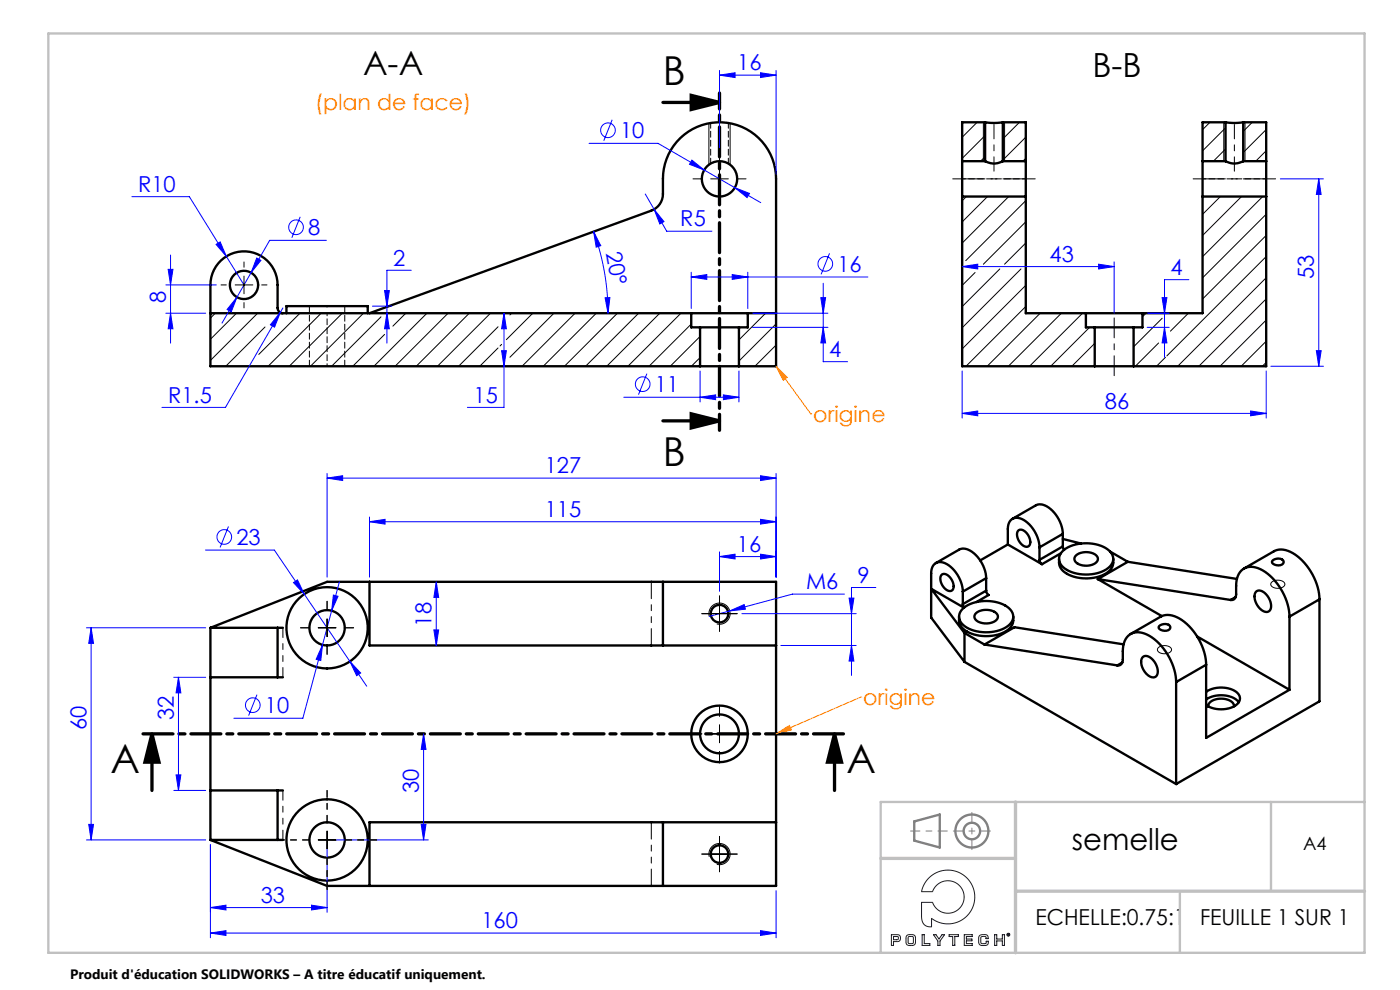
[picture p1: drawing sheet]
<svg xmlns="http://www.w3.org/2000/svg" width="297mm" height="210mm" viewBox="0 0 297 210" stroke-linecap="round" stroke-linejoin="round" font-family="sans-serif">
<g fill="none" stroke="#000" stroke-width=".5">
<path d="M204.1 34.2v7.5M204.1 34.2h4.9M209 34.2h.1a3.7 3.7 0 0 0 3.6 0M209 25.9l1.9 .2 1.8-.2M209 25.9v8.3M209 25.9h-4.9v8.3M212.7 34.2h4.9M212.7 25.9v8.3M212.7 25.9h4.9v8.3M217.6 34.2v7.5M255.1 34.2v7.5M255.1 34.2h4.9"/>
<path d="M260 34.2a3.8 3.8 0 0 0 3.7 0M260 25.9l2.1 .2 1.6-.2M260 25.9v8.3M260 25.9h-4.9v8.3M263.7 34.2h4.9M263.7 25.9v8.3M263.7 25.9h4.9v8.3M268.6 34.2v7.5M204.1 41.7v36h28.1M204.1 41.7h13.5M217.6 41.7v24.7h12.8M255.1 41.7v24.7h-12.7"/>
<path d="M255.1 41.7h13.5M268.6 41.7v36h-28.1M44.6 66.4h102M60 66.4a1.12 1.12 0 0 1-1.1-1.1v-4.9a7.1 7.1 0 0 0-7.1-7.1 7.1 7.1 0 0 0-7.2 7.1v17.3h103.9M60.8 66.4v-1.5h17.2v1.5M78.4 66.4l59.8-21.7a3.8 3.8 0 0 0 2.4-3.5 17.7 17.7 0 0 1 .8-7.5 12 12 0 0 1 13.4-7.6 12 12 0 0 1 9.8 11.8v39.8h-7.8M146.6 66.4h12M146.6 66.4v3h1.9M148.5 77.7h8.3M148.5 69.4h8.3M148.5 69.4v8.3M156.8 69.4v8.3"/>
<path d="M158.6 66.4v3h-1.8M158.6 66.4h6M230.4 66.4h12M230.4 66.4v3h1.8M232.2 69.4h8.3M232.2 77.7h8.3M232.2 69.4v8.3M240.5 69.4v8.3M242.4 66.4v3h-1.9M198.5 119.4l5-2.8a3.1 3.1 0 0 1 3.5 1.2 7.5 7.5 0 0 1 2.2 4.8M213.8 115.5v-3.3a2.05 2.05 0 0 1 1-2.1 2.05 2.05 0 0 1 2.4 .2 7.4 7.4 0 0 1 3.3 5.8M213.8 115.5l-5.9 3.4"/>
<path d="M213.8 115.5l7.2 4.2M214.8 110.1l4.9-2.9a3.1 3.1 0 0 1 3.6 1.2 7.5 7.5 0 0 1 2.2 4.9M216 112.6a1.22 1.22 0 0 1 1.8 .5 2.14 2.14 0 0 1 .4 2.8 1.93 1.93 0 0 1-2.2-1.6l-.3-.9zM220.5 118.8l.2 .5 .3 .4M220.5 116.1v2.7M224.7 118.6a3.1 3.1 0 0 0 2.1 3.4 8.5 8.5 0 0 0 8.6-1l.7-1 .1-1.4M225 117.4l-4 2.3M225.4 116.9a8.3 8.3 0 0 1 9.9-.1 2.33 2.33 0 0 1-.6 4 8.6 8.6 0 0 1-9.1-.5 2.19 2.19 0 0 1-.2-3.4zM225.5 115.9l.3 .7M225.5 114.3l3.8 1M225.5 113.3l-5 2.8M225.5 113.3v2.6"/>
<path d="M225.5 115.9l-5 2.9M228.3 117.8a3.4 3.4 0 0 1 4.5 .3 1.27 1.27 0 0 1-1.1 1.7 3 3 0 0 1-3.8-1.1l.1-.4zM235.5 117l3.8 2.2M239.3 119.2l-6.4 3.6M239.3 119.2l23.1 3.6M269.9 119a1.6 1.6 0 0 1 2.4 0 1.02 1.02 0 0 1-1.5 .9 .82 .82 0 0 1-.9-.9zM44.6 133.2h14.3M44.6 133.2v45M58.9 133.2h1.1M58.9 133.2v10.5M78.4 123.4v13.5h62.2M140.6 123.4h24v64.5h-24"/>
<path d="M140.6 136.9h24M140.6 123.4h-71.2l-24.8 9.8M140.6 123.4v13.5M199.7 122a1.22 1.22 0 0 1 1.8 .5 2.14 2.14 0 0 1 .4 2.8 1.93 1.93 0 0 1-2.2-1.6l-.2-1zM203.5 130.8a3.1 3.1 0 0 0 2.1 3.4 8.5 8.5 0 0 0 8.6-.9l.7-1.1 .1-1.4M204.2 129.2a8.3 8.3 0 0 1 9.9-.2 2.33 2.33 0 0 1-.6 4 8.6 8.6 0 0 1-9.1-.4 2.19 2.19 0 0 1-.2-3.4zM204.3 125.5a6.8 6.8 0 0 0-4.6-6.3 1.98 1.98 0 0 0-2.2 2.4v9.4l7.1 9.4M204.3 128.2l.2 .7M204.3 125.5v2.7M204.5 128.9l-7-4 7.1 9.4M204.6 134.3v6.1M204.6 134.3l4.3 2.4"/>
<path d="M207.1 130.1a3.4 3.4 0 0 1 4.5 .3 1.27 1.27 0 0 1-1.1 1.6 3 3 0 0 1-3.8-1l.1-.5zM208.9 136.7l28.1 4.4M209.2 125.3l.2 .5 .3 .4-2.5 1.5M209.2 122.6l-4.9 2.9M209.2 125.3l-4.9 2.9M209.2 122.6v2.7M232.9 122.8l13.6 7.9M232.9 122.8l28.2 4.5M238.4 136.7l-23.2-3.7-6.3 3.7M239.9 134.5l6.3-3.7a4.3 4.3 0 0 1 4.5 .7 12.6 12.6 0 0 1 5.2 9.5M242.5 139.4a1.58 1.58 0 0 1 2.1 .6 2.94 2.94 0 0 1 .6 3.5 1.58 1.58 0 0 1-2.1-.6 2.94 2.94 0 0 1-.6-3.5zM245.9 132.8a1.54 1.54 0 0 1 2.4 .2 1.12 1.12 0 0 1-1.7 .7 .7 .7 0 0 1-.7-.9z"/>
<path d="M254 135l19.6 11.3M261.1 127.3a1.04 1.04 0 0 0 1.1-1.3v-1.7a3.6 3.6 0 0 1 2.7-4 7.3 7.3 0 0 1 6 3.4 12.4 12.4 0 0 1 2.7 7.1M262.1 126.7l-1 .6M263.9 120.6l6.4-3.7a4.3 4.3 0 0 1 4.5 .8 12.6 12.6 0 0 1 5.1 9.4M266.5 125.5a1.58 1.58 0 0 1 2.1 .6 2.94 2.94 0 0 1 .7 3.5 1.58 1.58 0 0 1-2.1-.6 2.94 2.94 0 0 1-.7-3.5zM273.6 130.8v15.5M279.9 127.1l-6.3 3.7M279.9 127.1v21.7l-30.4 17.5M44.6 143.7h14.3M58.9 143.7h1.1M204.6 140.4l44.9 25.9M237 141.1a1.04 1.04 0 0 0 1.2-1.2v-1.8a3.6 3.6 0 0 1 2.7-4 7.3 7.3 0 0 1 5.9 3.5 12.4 12.4 0 0 1 2.7 7.1"/>
<path d="M238.1 140.5l-1.1 .6M249.5 144.7v21.6M255.9 146.8a5.7 5.7 0 0 1 6.9 .5 1.81 1.81 0 0 1-1.3 2.7 6.1 6.1 0 0 1-5.6-.4M255.9 148.4a5.7 5.7 0 0 1 6.9 .5v.1M255.9 141l-6.4 3.7M255.9 141v15.5l17.7-10.2M256.3 149.8a2.1 2.1 0 0 1 2.3-1.6 2.95 2.95 0 0 1 3.2 1.3v.3M44.6 178.2l24.8 9.7h71.2M44.6 178.2h14.3M44.6 167.7h14.3M58.9 167.7h1.1M58.9 178.2h1.1"/>
<path d="M58.9 167.7v10.5M140.6 174.4h24M140.6 174.4h-62.2v13.5M140.6 174.4v13.5"/>
<circle cx="152.6" cy="37.9" r="3.7"/>
<circle cx="51.8" cy="60.4" r="3"/>
<circle cx="69.4" cy="133.2" r="3.8"/>
<circle cx="69.4" cy="133.2" r="8.6"/>
<circle cx="152.6" cy="130.2" r="1.87"/>
<circle cx="152.6" cy="155.7" r="6"/>
<circle cx="152.6" cy="155.7" r="4.1"/>
<circle cx="69.4" cy="178.2" r="3.8"/>
<circle cx="69.4" cy="178.2" r="8.6"/>
<circle cx="152.6" cy="181.2" r="1.88"/>
</g>
<path d="M138.2 136.9v-13.5M138.2 174.4v13.5" fill="none" stroke="#000" stroke-width=".21" stroke-dasharray="6.3 1.3 1.3 1.3 1.3 1.3" stroke-dashoffset="2.8"/>
<path d="M60 133.2v10.5M60 178.2v-10.5" fill="none" stroke="#000" stroke-width=".21" stroke-dasharray="6.3 1.3 1.3 1.3 1.3 1.3" stroke-dashoffset="4.3"/>
<g fill="none" stroke="#000" stroke-width=".21">
<path d="M150.4 26.2v8.7M150.8 37.9h3.7M152.6 36.1v3.7M154.9 26.2v8.7M207.3 25.9l-3.2 3.2M208.6 25.9v8.3M209 33.2l-1 1M209 28.7l-4.9 4.9M213.1 25.9v8.3M216.3 25.9l-3.6 3.6M217.6 29.1l-4.9 4.9M217.6 33.6l-.6 .6"/>
<path d="M256.7 25.9l-1.6 1.6M259.6 25.9v8.3M260 31.6l-2.6 2.6M260 27.1l-4.9 4.9M264.1 25.9v8.3M265.7 25.9l-2 2M268.6 27.5l-4.9 4.9M268.6 32l-2.2 2.2M51.8 58.6v3.7M205 41.7l-.9 .9M206.9 57.8l-2.8 2.7M209.5 41.7l-5.4 5.4"/>
<path d="M212.1 57l-8 8M214 41.7l-9.9 9.9M216.6 57l-12.5 12.5M217.6 42.6l-12.7 12.7M217.6 47l-9 9M217.6 51.5l-4.5 4.5M217.6 56h.1M258.9 41.7l-3.8 3.8M263.4 41.7l-8.3 8.3M267.9 41.7l-12.8 12.7M268.6 45.4l-13.5 13.5M268.6 49.9l-13.5 13.5"/>
<path d="M268.6 54.4l-21.1 21.1M268.6 58.9l-18.8 18.8M45.7 66.4l-1.1 1.1M49.9 60.4h3.7M50.2 66.4l-5.6 5.6M54.7 66.4l-10.1 10.1M56.2 69.4l-8.3 8.3M63.6 66.4l-8.7 8.8M68.1 66.4l-11.2 11.3M72.6 66.4l-11.2 11.3M77.1 66.4l-11.2 11.3M80.8 67.2l-10.5 10.5"/>
<path d="M81.6 70.9l-6.8 6.8M86.1 66.4l-2.8 2.8M90.6 66.4l-11.3 11.3M95.1 66.4l-11.3 11.3M99.6 66.4l-11.3 11.3M104 66.4l-11.2 11.3M105.7 69.3l-8.4 8.4M105.7 73.8l-3.9 3.9M106.4 73.1l-.3 .3M108.5 66.4l-.3 .4M113 66.4l-5.6 5.7M117.5 66.4l-9.3 9.4"/>
<path d="M122 66.4l-11.2 11.3M126.5 66.4l-11.3 11.3M131 66.4l-11.3 11.3M135.5 66.4l-11.3 11.3M140 66.4l-11.3 11.3M144.5 66.4l-11.3 11.3M146.6 68.7l-8.9 9M148.5 71.4l-6.3 6.3M148.5 75.9l-1.8 1.8M162.4 66.4l-5.6 5.7M164.6 68.7l-7.8 7.9M164.6 73.2l-4.5 4.5"/>
<path d="M217.6 60.5l-13.5 13.5M217.6 65l-12.7 12.7M220.7 66.4l-11.3 11.3M225.2 66.4l-11.3 11.3M229.7 66.4l-11.3 11.3M231.1 69.4l-8.2 8.3M232.2 72.8l-4.8 4.9M232.2 77.3l-.3 .4M243.1 66.4l-.7 .8M245.8 72.8l-4.9 4.9M246.5 67.5l-6 6.1M247.2 75.8l-1.9 1.9"/>
<path d="M252.1 66.4l-3.8 3.8M268.6 63.4l-14.3 14.3M268.6 67.9l-9.8 9.8M268.6 72.4l-5.3 5.3M268.6 76.9l-.8 .8M67.5 133.2h3.8M69.4 131.3v3.7M150.5 130.8a2.25 2.25 0 0 1 1.9-2.9 2.25 2.25 0 0 1 2.5 2.5 2.25 2.25 0 0 1-2.8 1.9M150.8 130.2h3.7M152.6 128.3v3.7M245.7 137.4a1.91 1.91 0 0 1 2.8 .3 1.58 1.58 0 0 1-2.3 .8l-.5-.3a.55 .55 0 0 1 0-.8zM269.8 123.5a1.91 1.91 0 0 1 2.8 .4 1.58 1.58 0 0 1-2.3 .8l-.6-.4a.55 .55 0 0 1 .1-.8z"/>
<path d="M150.8 155.7h3.7M152.6 153.8v3.7M67.5 178.2h3.8M69.4 176.3v3.7M152.6 179.3v3.7M150.5 181.8a2.25 2.25 0 0 1 1.9-2.9 2.25 2.25 0 0 1 2.5 2.5 2.25 2.25 0 0 1-2.8 1.9M150.8 181.2h3.7"/>
</g>
<path d="M69.4 66.4v11.3" fill="none" stroke="#000" stroke-width=".21" stroke-dasharray="1.3 .6" stroke-dashoffset=".7"/>
<path d="M65.6 64.9v12.8M73.1 77.7v-12.8" fill="none" stroke="#000" stroke-width=".21" stroke-dasharray="1.3 .6"/>
<path d="M150.8 26.1v8.6M154.5 34.7v-8.6" fill="none" stroke="#000" stroke-width=".21" stroke-dasharray="1.3 .6" stroke-dashoffset=".1"/>
<path d="M217.6 37.9h-13.5M255.1 37.9h13.5" fill="none" stroke="#000" stroke-width=".21" stroke-dasharray="1.3 .6" stroke-dashoffset=".6"/>
<g fill="none" stroke="#00f" stroke-width=".21">
<path d="M152.6 15.9l3.3-.5v1zM152.6 14.9v16.4M152.6 15.9h12M161.3 15.4l3.3 .5-3.3 .5zM164.6 14.9v22M125 30.4h14.6l21.8 12.6M129.9 25.4l-1.8 4.5M146.8 34l2.6 2.1-3.1-1.2zM155.9 39.8l3.1 1.2-.5 .9zM271.6 37.9h9.2M279.8 37.9l.5 3.3h-1zM279.8 37.9v39.8"/>
<path d="M28 41.7h12.2l11.6 18.7M35.7 57.1h1l-.5 3.3zM36.2 54.1v18.7M45.8 51.8l.9-.5 1.3 3.1zM54.5 54.7l.8 .5-2 2.6zM63.7 46l-1.8 4.4M69.2 51h-12l-10.1 17.5M87.3 57.3h-5.2v15.5M125.9 49.1l1.5 3-.9 .3zM125.9 49.1a50.6 50.6 0 0 1 3.1 17.3M136.9 41.2l4.5 7.8h9.6M138.8 44.4l2.1 2.6-.9 .5z"/>
<path d="M146.6 58.8l3.3-.6v1.1zM146.6 57.8v7.6M146.6 58.8h37.5M155.3 58.2l3.3 .6-3.3 .5zM158.6 57.8v7.6M176 53.8l-1.8 4.4M204.1 56.5l3.3-.5v1.1zM204.1 56.5h32.3M233.1 56l3.3 .5-3.3 .6zM236.4 55.5v10.9M252.2 59.3h-5.2v16.5M35.2 66.4h8.4"/>
<path d="M35.2 60.4h10.7M36.2 66.4l.5 3.3h-1zM50.3 63l-1.2 3.2-.9-.6zM59.5 66.3l-1.3 3.1-.8-.5zM60 65.3l-12.2 21.1h-13.4M79 64.9h4.1M81.6 61.6h1l-.5 3.3zM82.1 66.4l.5 3.3h-1zM106.4 74.4h1l-.5 3.3zM106.9 66.4l.5 3.3h-1zM106.9 66.4v20h-7.7M128.4 63.2l1-.1-.4 3.3z"/>
<path d="M137.2 79.3l-1.7 4.4M148.5 78.7v6.6M156.8 78.7v6.6M159.6 66.4h16M159.6 69.4h16M174.1 63.1h1l-.5 3.3zM174.6 69.4l.5 3.3h-1zM174.6 60.1v16.6h5.2M204.1 78.7v10M243.4 66.4h4.6M243.4 69.4h4.6M246.5 63.1h1l-.5 3.3z"/>
<path d="M247 69.4l.5 3.3h-1zM268.6 78.7v10M269.6 77.7h11.2M279.3 74.4h1l-.5 3.3zM132.3 84.3h24.5M148.5 84.3l3.3-.5v1zM153.5 83.8l3.3 .5-3.3 .5zM204.1 87.7l3.3-.5v1zM204.1 87.7h64.5M265.3 87.2l3.3 .5-3.3 .5zM43.6 116.7h14.6l6.3 9.3M48.5 111.7l-1.8 4.4"/>
<path d="M69.4 101.4l3.3-.5v1zM69.4 100.4v22M69.4 101.4h95.2M78.4 110.7l3.3-.5v1zM78.4 109.7v12.7M78.4 110.7h86.2M152.6 118.1l3.3-.5v1zM152.6 117.1v8.3M152.6 118.1h12M161.3 110.2l3.3 .5-3.3 .5zM161.3 117.6l3.3 .5-3.3 .5zM161.3 100.9l3.3 .5-3.3 .5z"/>
<path d="M164.6 100.4v22M18.3 133.2h25.3M19.3 133.2l.5 3.3h-1zM19.3 133.2v45M62.3 123.6l.8-.6 1.4 3zM64.5 126l13.3 19.6M68.4 136.8l-.3 3.3-1-.3zM70.7 126.2l1 .3-1.3 3zM72 123.4l-7.8 29h-14.6M92 133.6h1.1l-.6 3.3zM92.5 123.4l.6 3.3h-1.1zM92.5 123.4v13.5"/>
<path d="M154.8 129.6l3.1-1.4 .2 1zM157.4 130.2h24.2M165.6 136.9h16M179.2 126h-11.1l-17.6 4.8M180.1 126.9h1l-.5 3.3zM180.6 136.9l.5 3.3h-1zM185.8 124.6h-5.2v18.7M36.9 143.7h6.7M37.9 143.7l.5 3.3h-1zM37.9 143.7v24M54.5 147.4l-1.8 4.4M74.2 140.3l2.3 2.5-.8 .5z"/>
<path d="M89.9 155.7v22.5M89.9 155.7l.5 3.3h-1zM18.3 178.2h25.3M18.8 174.9h1l-.5 3.3zM36.9 167.7h6.7M37.4 164.4h1l-.5 3.3zM44.6 179.2v19.7M69.4 179.2v14.3M70.4 178.2h20.5M89.4 174.9h1l-.5 3.3zM44.6 197.9l3.3-.5v1zM44.6 197.9h120"/>
<path d="M44.6 192.5l3.3-.5v1zM44.6 192.5h24.8M66.1 192l3.3 .5-3.3 .5zM161.3 197.4l3.3 .5-3.3 .5zM164.6 188.9v10"/>
<circle cx="129" cy="27.6" r="1.56"/>
<circle cx="62.8" cy="48.2" r="1.56"/>
<circle cx="175.1" cy="56" r="1.56"/>
<circle cx="136.3" cy="81.5" r="1.56"/>
<circle cx="47.6" cy="113.9" r="1.56"/>
<circle cx="53.6" cy="149.6" r="1.56"/>
</g>
<path d="M146.6 20.2l6 1.5-6 1.5zM146.6 87.8l6 1.5-6 1.5zM32.2 155.7l1.5 6h-3zM177 155.7l1.5 6h-3z" fill="none" stroke="#000" stroke-width=".7" stroke-linecap="butt"/>
<g fill="none" stroke="#191924" stroke-width=".21">
<path d="M189.1 198.3h1.3a.74 .74 0 0 1 .6 .7 .74 .74 0 0 1-.6 .7h-.8v.8h-.5zM189.6 198.7h.7a.34 .34 0 0 1 .3 .4 .34 .34 0 0 1-.4 .2h-.6zM192.4 198.4l1.1-.1 .6 .2 .1 1.4-.2 .5-1.1 .2-.6-.3-.1-1.3zM192.7 198.7h1v1.4h-1zM195.6 198.3h.5v1.9h1.2v.3h-1.7zM197.1 186.2a5.7 5.7 0 0 1 7.9-.1 5.7 5.7 0 0 1 .4 7.9 5.7 5.7 0 0 1-7.8 .8v1.8a1.89 1.89 0 0 1-2.1-2.3v-2.9h2.3a3.4 3.4 0 0 0 5.3 1.6 3.4 3.4 0 0 0 0-5.5 3.4 3.4 0 0 0-5.3 1.6h-2.3l.6-1.6zM198 198.3h.6l.6 .9 .6-.9h.6l-1 1.3v.9h-.4v-.9zM201.4 198.3h1.9v.4h-.7v1.8h-.5v-1.8h-.7zM204.6 198.3h1.6v.4h-1.2v.5h1.2v.4h-1.2v.6h1.2v.3h-1.6zM207.8 198.5a1.2 1.2 0 0 1 1.8 .3v.3h-.4v-.2a.74 .74 0 0 0-1.1-.1v1.3h1l.1-.4h.5l-.2 .7-1.2 .2-.5-.3-.2-1.3zM211 198.3h.5v.9h1.1v-.9h.5v2.2h-.5v-.9h-1.1v.9h-.5zM213.8 198.1h.3l-.3 .1 .1 .2 .2-.1-.1 .1h-.2z"/>
<circle cx="213.9" cy="198.3" r=".23"/>
<circle cx="213.9" cy="198.3" r=".31"/>
</g>
<g fill="none" stroke="#808080" stroke-width=".5">
<path d="M194 174.2l5.4-1.4v7l-5.4-1.5z"/>
<circle cx="206.2" cy="176.3" r="1.75"/>
<circle cx="206.2" cy="176.3" r="3.5"/>
</g>
<path d="M164.6 77.7l2.4 2.4-.8 .6zM164.6 77.7l7.4 10.1M172 87.8h.1M164.6 155.7l2.9-1.8 .4 .9zM182.6 147.9h.1M182.6 147.9l-18 7.8" fill="none" stroke="#ff8000" stroke-width=".21"/>
<path d="M219.6 37.9h-17.5M253.1 37.9h17.5" fill="none" stroke="#000" stroke-width=".21" stroke-dasharray="30.5 1.3 1.3 1.3" stroke-dashoffset="23.6"/>
<path d="M210.9 26.4v9.9M261.9 26.4v9.9" fill="none" stroke="#000" stroke-width=".21" stroke-dasharray="30.5 1.3 1.3 1.3" stroke-dashoffset="27.4"/>
<path d="M236.4 79.7v-12.3" fill="none" stroke="#000" stroke-width=".21" stroke-dasharray="30.5 1.3 1.3 1.3" stroke-dashoffset="26.3"/>
<path d="M179 155.7h-148.8" fill="none" stroke="#000" stroke-width=".7" stroke-dasharray="6.3 1.3 1.3 1.3" stroke-dashoffset="-.1"/>
<path d="M152.6 19.7v71.6" fill="none" stroke="#000" stroke-width=".7" stroke-dasharray="6.3 1.3 1.3 1.3" stroke-dashoffset="3"/>
<path d="M140.6 21.7h12M140.6 89.3h12M32.2 155.7v12M177 155.7v12" fill="none" stroke="#000" stroke-width=".7"/>
<path d="M193.2 176.3h7.8" fill="none" stroke="#808080" stroke-width=".21" stroke-dasharray="30.5 1.3 1.3 1.3" stroke-dashoffset="28.5"/>
<path d="M202.2 176.3h7.9M206.2 172.3v7.9" fill="none" stroke="#808080" stroke-width=".21" stroke-dasharray="30.5 1.3 1.3 1.3" stroke-dashoffset="28.4"/>
<path d="M215.4 170.1v32M186.8 182.1h28.6M215.4 189h74.1" fill="none" stroke="#c0c0c0" stroke-width=".7"/>
<path d="M10.3 7.1h279.2v195h-279.2zM269.6 170.1v18.9M289.5 170.1h-102.7v32M250.3 189v13.1" fill="none" stroke="#c0c0c0" stroke-width=".5"/>
<g fill="none" stroke="#000" stroke-width=".21" stroke-dasharray="30.5 1.3 1.3 1.3">
<path d="M148.9 37.9h-1.9M152.6 34.2v-1.9M156.4 37.9h1.9M51.8 56.7v-1.1M152.6 41.7v1.9M48 60.4h-1.1M51.8 64.2v1.1M55.5 60.4h1.1M65.6 133.2h-1.8M69.4 129.4v-1.9M69.4 136.9v1.9M73.1 133.2h1.9"/>
<path d="M150.8 130.2h-1.9M152.6 128.3v-1.9M152.6 132v1.9M154.5 130.2h1.9M148.9 155.7h-2.3M152.6 151.9v-2.2M152.6 159.4v2.3M156.4 155.7h2.2M152.6 179.3v-1.9M150.8 181.2h-1.9M152.6 183v1.9M154.5 181.2h1.9"/>
</g>
<path d="M65.6 178.2h-6.7M69.4 174.4v-6.7M73.1 178.2h6.8M69.4 181.9v6.8" fill="none" stroke="#000" stroke-width=".21" stroke-dasharray="30.5 1.3 1.3 1.3" stroke-dashoffset="29"/>
<g fill="#000">
<path d="M146.6 20.2l6 1.5-6 1.5zM146.6 87.8l6 1.5-6 1.5z"/>
<path d="M177 155.7l1.5 6h-3zM32.2 155.7l1.5 6h-3z"/>
</g>
<g fill="#00f">
<path d="M89.4 174.9h1l-.5 3.3zM89.9 155.7l.5 3.3h-1z"/>
<path d="M128.4 63.2l1-.1-.4 3.3zM125.9 49.1l1.5 3-.9 .3z"/>
<path d="M66.1 192l3.3 .5-3.3 .5zM44.6 192.5l3.3-.5v1zM233.1 56l3.3 .5-3.3 .6zM204.1 56.5l3.3-.5v1.1z"/>
<path d="M154.8 129.6l3.3-.4-.2-1zM78.4 110.7l3.3-.5v1zM161.3 110.2l3.3 .5-3.3 .5zM180.1 126.9h1l-.5 3.3zM180.6 136.9l.5 3.3h-1zM152.6 118.1l3.3-.5v1zM161.3 117.6l3.3 .5-3.3 .5zM69.4 101.4l3.3-.5v1zM161.3 100.9l3.3 .5-3.3 .5zM44.6 197.9l3.3-.5v1zM161.3 197.4l3.3 .5-3.3 .5zM70.7 126.2l-.3 3.3 1.3-3zM68.4 136.8l-1.3 3 1 .3zM74.2 140.3l1.5 3 .8-.5zM62.3 123.6l2.2 2.4-1.4-3zM155.9 39.8l2.6 2.1 .5-.9zM146.8 34l-.5 .9 3.1 1.2zM138.8 44.4l1.2 3.1 .9-.5zM50.3 63l-2.1 2.6 .9 .6zM54.5 54.7l-1.2 3.1 2-2.6zM45.8 51.8l2.2 2.6-1.3-3.1zM59.5 66.3l-2.1 2.6 .8 .5zM82.1 66.4l.5 3.3h-1zM81.6 61.6h1l-.5 3.3zM148.5 84.3l3.3-.5v1zM153.5 83.8l3.3 .5-3.3 .5zM146.6 58.8l3.3-.6v1.1zM155.3 58.2l3.3 .6-3.3 .5zM174.1 63.1h1l-.5 3.3zM174.6 69.4l.5 3.3h-1zM106.9 66.4l.5 3.3h-1zM106.4 74.4h1l-.5 3.3zM204.1 87.7l3.3-.5v1zM265.3 87.2l3.3 .5-3.3 .5zM246.5 63.1h1l-.5 3.3zM247 69.4l.5 3.3h-1z"/>
<path d="M152.6 15.9l3.3-.5v1zM161.3 15.4l3.3 .5-3.3 .5z"/>
<path d="M92.5 123.4l.6 3.3h-1.1zM92 133.6h1.1l-.6 3.3zM19.3 133.2l.5 3.3h-1zM18.8 174.9h1l-.5 3.3zM37.9 143.7l.5 3.3h-1zM37.4 164.4h1l-.5 3.3zM35.7 57.1h1l-.5 3.3zM36.2 66.4l.5 3.3h-1zM279.8 37.9l.5 3.3h-1zM279.3 74.4h1l-.5 3.3z"/>
</g>
<g fill="#ff8000">
<path d="M164.6 155.7l2.9-1.8 .4 .9z"/>
<path d="M164.6 77.7l2.4 2.4-.8 .6z"/>
</g>
<g font-size="8.5">
<text x="140.6" y="17.9">B</text>
<text x="140.6" y="98.9">B</text>
<text x="23.5" y="163.9">A</text>
<text x="179.5" y="163.9">A</text>
</g>
<g font-size="7.1">
<text x="77" y="16">A-A</text>
<text x="231.8" y="16.3">B-B</text>
</g>
<text font-size="6.3" x="227.4" y="180.2">semelle</text>
<g font-size="4.7" fill="#00f">
<text x="156.4" y="14.9">16</text>
<text x="131.5" y="29.3">10</text>
<text x="29.3" y="40.7">R10</text>
<text x="65.4" y="49.9">8</text>
<text x="128.5" y="53.7" transform="rotate(80 128.5 53.7)">20°</text>
<text x="144.3" y="48">R5</text>
<text x="83.4" y="56.3">2</text>
<text x="177.7" y="57.7">16</text>
<text x="222.7" y="55.5">43</text>
<text x="248.3" y="58.3">4</text>
<text x="278.8" y="59.1" transform="rotate(-90 278.8 59.1)">53</text>
<text x="35.2" y="64.3" transform="rotate(-90 35.2 64.3)">8</text>
<text x="175.9" y="75.7">4</text>
<text x="138.9" y="83.2">11</text>
<text x="35.7" y="85.4">R1.5</text>
<text x="100.5" y="85.4">15</text>
<text x="234.4" y="86.7">86</text>
<text x="115.6" y="100.4">127</text>
<text x="115.6" y="109.7">115</text>
<text x="50.1" y="115.6">23</text>
<text x="156.3" y="117.1">16</text>
<text x="171" y="125">M6</text>
<text x="181.9" y="123.6">9</text>
<text x="91.5" y="132.9" transform="rotate(-90 91.5 132.9)">18</text>
<text x="18.3" y="154.9" transform="rotate(-90 18.3 154.9)">60</text>
<text x="36.8" y="152.8" transform="rotate(-90 36.8 152.8)">32</text>
<text x="56.2" y="151.3">10</text>
<text x="88.8" y="168.2" transform="rotate(-90 88.8 168.2)">30</text>
<text x="55.3" y="191.5">33</text>
<text x="102.1" y="196.9">160</text>
</g>
<g font-size="4.7" fill="#ff8000">
<text x="66.8" y="23.4">(plan de face)</text>
<text x="172.5" y="89.5">origine</text>
<text x="183.1" y="149.6">origine</text>
</g>
<g font-size="4.7">
<text x="219.7" y="196.3">ECHELLE:0.75:1</text>
<text x="254.6" y="196.3">FEUILLE 1 SUR 1</text>
</g>
<text font-size="3.9" x="276.4" y="180.2">A4</text>
<text font-size="2.9" x="14.9" y="207.6">Produit d'éducation SOLIDWORKS – A titre éducatif uniquement.</text>
</svg>
